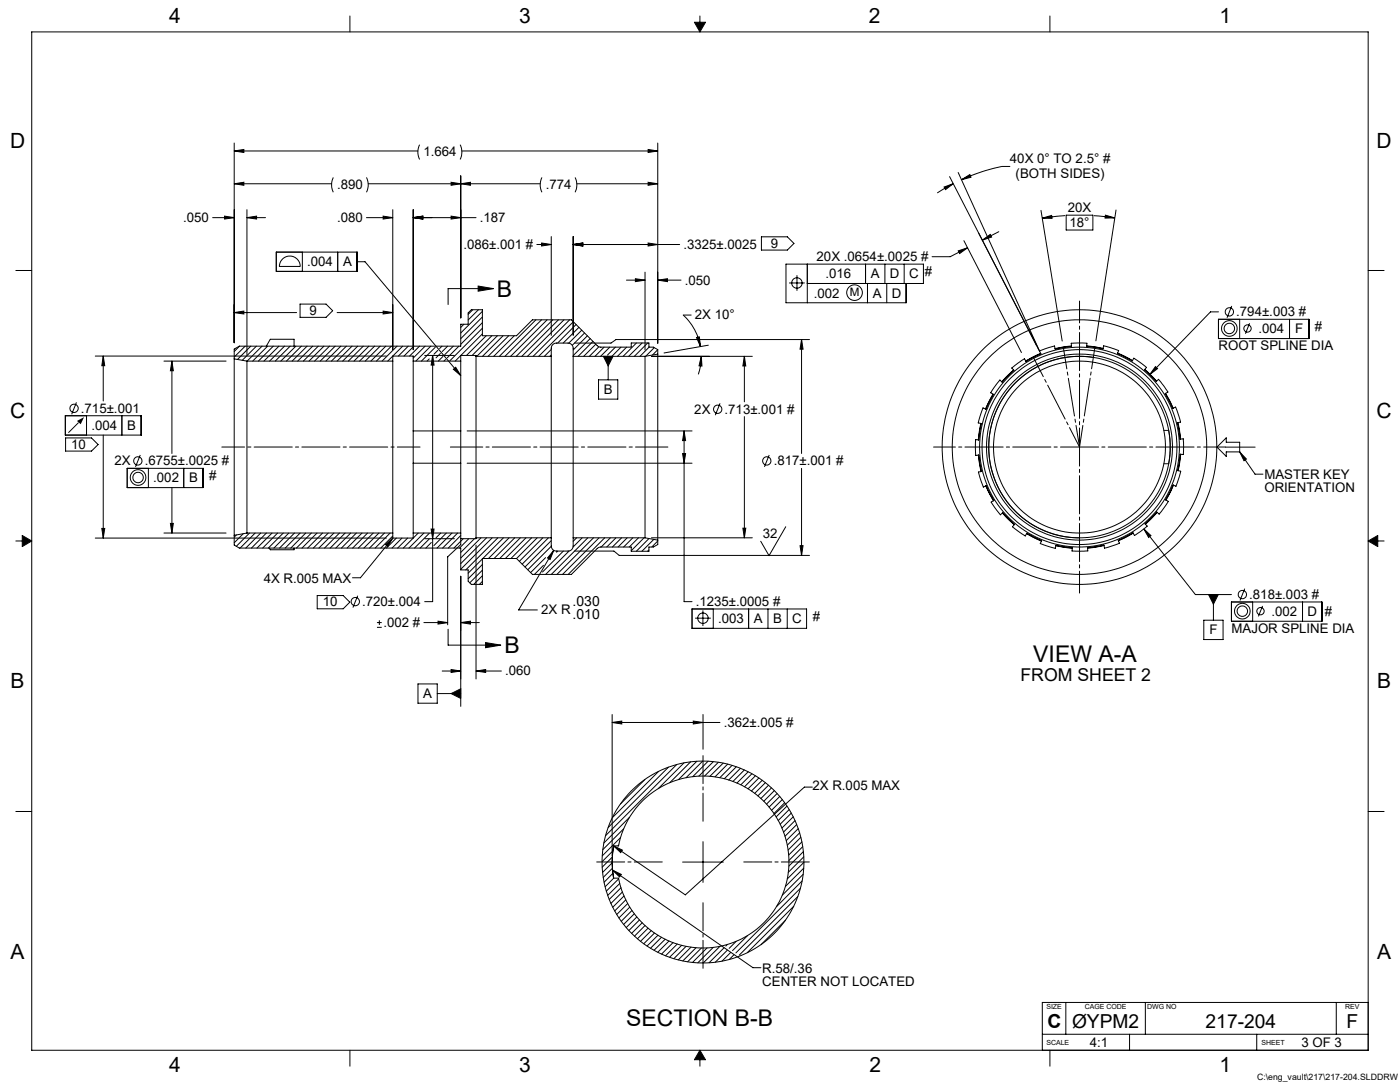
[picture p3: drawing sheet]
<svg xmlns="http://www.w3.org/2000/svg" width="559mm" height="432mm" viewBox="0 0 559 432" stroke-linecap="round" stroke-linejoin="round" font-family="sans-serif">
<g fill="none" stroke="#000" stroke-width=".4">
<path d="M12.7 12.7h533.4v406.4h-533.4zM139.7 6.4v6.3M277.2 8.9h4.4l-2.2 3.8zM279.4 6.4v2.5M419.1 6.4v6.3M93.5 57.1v79.7M167.5 57.7a6.5 6.5 0 0 0 0 5.9M183.7 57.7a6.5 6.5 0 0 1 0 5.9M258.7 59.7l3.8 .6-3.8 .6zM262.5 57.1v79.9M93.5 60.3h73.3M93.5 73.3h38.9"/>
<path d="M93.5 60.3l3.8-.6v1.2zM93.5 73.3l3.8-.6v1.2zM133 70.8a6.9 6.9 0 0 0 0 5.9M146.3 70.8a6.6 6.6 0 0 1 0 5.9M147 73.3h68.6M180.1 72.7l3.8 .6-3.8 .6zM183.9 70.2v56.7M183.9 73.3l3.9-.6v1.2zM184.4 60.3h78.1M216.3 70.8a6.6 6.6 0 0 0 0 5.9M229.6 70.8a6.6 6.6 0 0 1 0 5.9M230.3 73.3h32.2"/>
<path d="M258.7 72.7l3.8 .6-3.8 .6zM376.8 74.6l3.7-1.3-3.1 2.4zM379 70.5l35.7 69.3M380.5 73.3l-6.4 3.7M382.4 68.8l32.4 71M383.8 71.7l3.3-2 .5 1zM403.1 66.4h-3.2l-3.8 .9-6.2 2-6.1 2.4M84.9 86.9h8.6M89.6 86.3l3.9 .6-3.9 .5zM98.6 86.9h7.4M98.6 83.7v57.9M98.6 86.9l3.8-.6v1.1z"/>
<path d="M146.3 86.9h10.5M152.9 86.3l3.9 .6-3.9 .5zM156.8 83.7v55.9M164.9 83.7v55.9M164.9 86.9h25.1M164.9 86.9l3.9-.6v1.1zM180.1 86.3l3.8 .6-3.8 .5zM214.3 97.6h5.7M216.2 97l3.8 .6-3.8 .6zM220 94.4v39.4M228.8 94.4v39.5M228.8 97.6h42.5"/>
<path d="M228.8 97.6l3.8-.6v1.2zM258.7 97l3.8 .6-3.8 .6zM303.9 94.5h10.4l2.6 2.7-2.6 2.6h-10.4zM384.7 96.1l23 44.6M386.2 98.9l-6.9 3.5h-7.3M392.1 95.8l3.2-2.2 .5 1zM398.7 92.5l-6.6 3.3M415.5 84l8.5 52.1M416 87.1l3.7-1.1 .2 1.1zM425.1 86l-9.1 1.1M425.6 85.9h10.6v5.9h-10.6zM436.6 86.1l8.4 .9"/>
<path d="M441.2 85.9l3.8 1.1h-3.9zM445.5 83.8l-8.1 52.2M6.3 107.9h6.4M110.3 100.6h32.2v7.7h-32.2zM112.9 103.3a4.2 4.2 0 0 1 4.5-.8 4.2 4.2 0 0 1 2.4 3.8h-8.3l.4-1.6zM120.7 100.6v7.7M134.8 100.6v7.7M142.5 104.5h3.2l38.2 45.4M190.9 114.2l6.1 1-6.1 1zM197 115.2h-18.1v6.3M250 111.8h7.5M253.6 111.2l3.9 .6-3.9 .6z"/>
<path d="M257.5 108.6v31.1M262.5 111.8h9.3M262.5 111.8l3.9-.6v1.2zM315 112.9h6.2M318.1 109.8v6.3M322.2 105.4v15.4M322.2 113.1h46.4v-7.7h-54.9v15.4h48v-7.7M345.5 105.4v7.7M346.3 113.1v7.7M353.2 105.4v7.7M353.9 113.1v7.7M360.9 105.4v7.7"/>
<path d="M382.5 100.1l3.7-1.2-3.2 2.3zM546.1 107.9h6.3M93.5 124.7h24.9M93.5 124.7l3.8-.6v1.2zM95.6 138.1l-2.1 2.2M97.9 138.1l-4.4 4.4M100.1 138.1l-5.3 5.3M102.3 138.1l-5.6 5.7M104.6 138.1l-6 6M106.3 138.1l1.6-2.7h9.5v2.7M106.8 138.1l-5.9 6M109.1 138.1l-6 6"/>
<path d="M111.3 138.1l-6 6M113.6 138.1l-6 6M115.8 138.1l-5.9 6M118.1 138.1l-6 6M119.8 121.4h10.3l2.7 2.6-2.7 2.6h-10.3zM120.3 138.1l-6 6M122.6 138.1l-6 6M124.8 138.1l-6 6M127 138.1l-5.9 6M129.3 138.1l-6 6M131.5 138.1l-5.9 6M133.8 138.1l-6 6"/>
<path d="M134.5 124.7h22.3M136 138.1l-5.9 6M138.3 138.1l-6 6M140.5 138.1l-6 6M142.8 138.1l-6 6M145 138.1l-6 6M147.2 138.1l-5.9 6M149.5 138.1l-6 6M151.7 138.1l-5.9 6M152.9 124.1l3.9 .6-3.9 .6zM154 138.1l-6 6M156.2 138.1l-6 6"/>
<path d="M158.5 138.1l-6 6M160.7 138.1l-5.9 6M162.9 138.1l-3.9 4M165.2 138.1l-3.9 4M167.5 138.1l-4 4M169.7 138.1l-4.8 4.8M171.9 138.1l-5.9 6M173.7 138.6l-5.5 5.5M174.8 139.8l-1.6 1.6M176.4 138.1l-.9 1M178.7 138.1l-2.2 2.2M180.9 138.1l-3.4 3.4"/>
<path d="M183.2 138.1l-4.7 4.7M185.2 129.4l-1.3 1.3M188.7 123.6l-1.8 1.8M191 123.6l-4.1 4.1M192.5 124.2l-8.6 8.7M192.5 126.5l-8.6 8.6M192.5 128.8l-8.6 8.6M192.5 131l-12.9 13M192.5 133.2l-10.8 10.9M194.1 134l-7.9 7.9M196.3 134l-7.8 7.9M198.5 134l-8.2 8.2"/>
<path d="M200.8 134l-8.2 8.2M203.1 134l-8.3 8.2M205.3 134l-8.2 8.2M213.9 127.6l-14.6 14.6M216.1 127.6l-14.6 14.6M218.4 127.6l-14.6 14.6M220 139.5l-2.7 2.7M220.6 127.6l-14.5 14.6M222.9 127.6l-14.6 14.6M225.1 127.6l-14.6 14.6M227.4 127.6l-14.6 14.6M228.8 128.4l-13.8 13.8"/>
<path d="M229.9 129.5l-7.3 7.4M231.1 130.6l-6.3 6.3M232.2 131.8l-5.2 5.1M233.3 132.9l-4.9 4.9M234.5 134l-5.7 5.7M235.6 135.1l-6.8 6.8M236.7 136.2l-5.9 6M237.8 137.4l-4.8 4.8M239 138.4l-3.8 3.8M241.1 138.5l-3.6 3.7M243.4 138.5l-3.7 3.7M245.6 138.5l-3.1 3.2"/>
<path d="M247.9 138.5l-3.7 3.7M250.1 138.5l-3.6 3.7M254 136.9l-5.3 5.3M256.3 136.9l-5.4 5.3M258.5 136.9l-5.3 5.3M259 138.5v-1.6h-7v1.6h-12.8l-.8-.6-10.3-10.3h-15.6l-6.3 6.4h-13.7v-10.4h-4.4l-1.2 1.3v4.5h-3v8.7h-88.4l-2 1.2v3.9M259 138.5h1.8l1.7 1v1.8M259.1 138.5l-3.7 3.7M261.1 138.7l-3.4 3.5M262.5 139.6l-2 2.1M275.9 125.7h-3.2a22.5 22.5 0 0 1 6.9 12.6M278 134.7l1.2-.3 .4 3.9z"/>
<path d="M282.7 137.8l-17.7 3.1M319.9 135.5v45.5M319.9 135.5l.6 3.8h-1.2zM323.1 135.5h-77.2l-2 1.4h-14.6M427.7 138.1l-6.6 1M433.7 138l6.6 1.1M486.3 124.5h-3.1l-24.3 25M486.3 127.4h36.1v7.7h-36.1zM491.6 122.1l-1.8 4.7M494.8 127.4v7.7M498.8 129l-1.7 4.2M514.7 127.4v7.7"/>
<path d="M38 142.1h116.2M41.2 142.1v17.9M41.2 142.1l.6 3.8h-1.2zM65.4 144.1h24.8M68.6 144.1v36.9M68.6 144.1l.6 3.9h-1.2zM93.5 143.2v70.4M93.5 143.2l5.1 .9M98.6 144.1v68.6M98.6 144.1h58.2M156.8 144.1v68.6M156.8 144.1v-2h8.1v2"/>
<path d="M164.9 144.1v27.9M164.9 144.1h19M169.5 141.9h11.9M171.3 143.2l-.8 .9M172.7 141.9v98.2h-3.2M172.7 141.9l.5 3.8h-1.1zM175.8 141l-1.8 1.8M176.8 142.2l-1.9 1.9M177.8 143.5l-.6 .6M181 147.4l.9-.8 2 3.3zM183.9 144.1v27.9M190 142.2v72.4"/>
<path d="M190 142.2v-.3h-6.1v2.2M190 142.2h30M220 142.2v-3.2a2.09 2.09 0 0 1 2.1-2.1h4.6a2.09 2.09 0 0 1 2.1 2.1v3.2M220 142.2v72.4M220 141.7l-.5 .5M228.8 142.2v72.4M228.8 142.2h28.7M238.9 151.6h7.7v7.7h-7.7zM240.8 142.2h3.9l-2 3.9zM242.7 142.2v9.4M257.5 142.2v72.4M260 142.2h40.3"/>
<path d="M262.5 141.3v74.2M262.5 141.3l-5 .9M279.9 142.2l.3 3.9-1.2-.1zM279.9 142.2l-.3 3.6-.9 3.6M297.1 142.2v18.2M297.1 142.2l.6 3.9h-1.2zM396.3 157.3l-3 5.9M403.8 146.9l5.1-3.7 .6 1 5.9-3.1-.5-1 2.2-.9 3.8-1.1 .2 1.2 6.6-1.1-.1-1.2 5.5-.1 .7 .1-.1 1.2 6.6 1 .2-1.2 6 1.9-.5 1.1 5.9 3 .6-1.1 5.1 3.7-.8 .9 4.7 4.7 .9-.8 3.8 5.1-1.1 .6 3 5.9 1.1-.5 1.4 3.7 .6 2.3-1.2 .2 1.1 6.6 1.2-.2v6.3l-1.2-.1-1 6.5 1.2 .3-.2 .7-1.7 5.3-1.1-.5-3 5.9 1 .6-3.6 5.1-.9-.8-4.7 4.7 .8 .9-.6 .5-4.5 3.2-.6-1-5.9 3 .5 1.1-4.4 1.6-1.5 .4-.3-1.2-6.5 1 .1 1.3h-6.3l.1-1.2-6.5-1.1-.3 1.2-6-1.9 .5-1.1-5.9-3-.6 1.1-5.1-3.7 .8-.9-4.7-4.7-.9 .9-3.7-5.1 1.1-.6-3.1-5.9-1.1 .5-.8-2.2-1.2-3.8 1.2-.2-1-6.6-1.3 .2v-5.6v-.8l1.2 .2 1.1-6.6-1.2-.2 1.9-6 1.1 .5 3-5.9-1.1-.7 .4-.6 3.3-4.4 .9 .8 4.7-4.8zM404.6 147.7l-4.7 4.7M415.4 141l-6 3.1M446.1 140.9l5.9 3M456.9 147.4l4.7 4.7"/>
<path d="M461.2 146.3l.8 .8-3.1 2.4zM465.2 157l3 5.9M26.1 165.9h30.3v7.7h-30.3zM26.2 174.8h10.3l2.7 2.6-2.7 2.6h-10.3zM30.5 160.6l-1.9 4.7M31.4 168.6l-4.1 4.1M34.5 165.9v7.7M41.2 173.6v41.1M48.6 165.9v7.7M164.9 172v12.9M164.9 172h19M183.9 172v12.9"/>
<path d="M186.4 172h89.8M273 172v68.1h3.2M273.1 172l.5 3.8h-1.1zM287.4 160.9l-1.9 4.8M297.1 166.3v48.3M391.5 169l-1 6.6M470.1 168.7l1.1 6.5M485.7 178.4l3.7-3.7v1.8h5.4v3.8h-5.4v1.8zM489.1 178.4h11.9M50.8 186.9h30.3v7.7h-30.3zM56 181.6l-1.9 4.7M59.2 186.9v7.7"/>
<path d="M68.6 194.6v18.1M73.3 186.9v7.7M164.9 184.9v27.8M164.9 184.9h19M183.9 184.9v27.8M186.4 184.9h89.8M272.5 181h1.1l-.5 3.9zM307 181.6l-1.9 4.7M319.9 186.9v34.8M390.5 181.6l1.1 6.6M393.5 193.9l3 5.9M468.4 193.6l-3 6"/>
<path d="M471.2 181.3l-1 6.6M494.8 180.3l2.7 2.9-1 .7zM494.8 180.3l6.1 8.9h3.2M6.3 215.9h2.6M8.9 213.7l3.8 2.2-3.8 2.2zM38 214.7h116.2M40.6 210.9h1.2l-.6 3.8zM65.4 212.7h24.8M68 208.9h1.2l-.6 3.8zM93.5 213.6v3.9l2 1.2h88.4v8.7h3v4.6l1.2 1.2h4.4v-10.3h13.7M94.4 213.5l-.9 .8M97.1 213l-3.6 3.6"/>
<path d="M98.6 212.7h58.2M98.6 212.7l-5.1 .9M99.6 212.7l-5.3 5.3M101.8 212.7l-6 6M104.1 212.7l-6 6M106.3 212.7l-5.9 6M107.5 218.7l.4 .7h9.5v-.7M108.6 212.7l-6 6M110.8 212.7l-6 6M113.1 212.7l-6 6M115.3 212.7l-6 6M117.5 212.7l-5.9 6"/>
<path d="M119.8 212.7l-6 6M122 212.7l-5.9 6M124.3 212.7l-6 6M126.5 212.7l-6 6M128.8 212.7l-6 6M131 212.7l-5.9 6M133.3 212.7l-6 6M135.5 212.7l-6 6M137.8 212.7l-6 6M140 212.7l-6 6M142.2 212.7l-5.9 6M144.5 212.7l-6 6"/>
<path d="M146.7 212.7l-5.9 6M149 212.7l-6 6M151.2 212.7l-6 6M153.5 212.7l-6 6M153.9 217.3l2.9-2.6-2 3.4zM155.7 212.7l-5.9 6M156.8 213.9l-4.8 4.8M156.8 212.7v2M156.8 214.7l-12.9 15.9h-3.2M158.2 214.7l-4 4M160.4 214.7l-3.9 4M162.7 214.7l-4 4"/>
<path d="M164.9 212.7v2h-8.1M164.9 212.7h19M166.9 212.7l-5.9 6M169.2 212.7l-6 6M169.5 215h11.9M171.3 212.8l-5.8 5.9M171.3 215.1l-3.6 3.6M172.1 211.1h1.1l-.5 3.9zM172.2 216.5l-2.2 2.2M175.9 212.7l-1.9 1.9M178.2 212.7l-5 5M180.4 212.7l-6 6"/>
<path d="M182.7 212.7l-6 6M183.9 215.2v2.1l-5.2 4.9v27.1M183.9 213.7l-5 5M183.9 212.7v2.3h6.1v-.4M184.9 215l-3.7 3.7M187.1 215l-3.7 3.7M189.4 215l-5.5 5.5M190 217.5v53.5M190 214.6h30M192 214.6l-8.1 8.1M194.2 214.6l-10.3 10.3M196.5 214.6l-12.6 12.6"/>
<path d="M198.7 214.6l-12.8 12.8M200.9 214.6l-8.2 8.3M203.2 214.6l-8.2 8.3M205.5 214.6l-8.3 8.3M207.7 214.6l-8.2 8.3M209.9 214.6l-8.2 8.3M212.2 214.6l-8.3 8.3M214.4 214.6l-8.2 8.3M216.7 214.6l-9.4 9.4M218.9 214.6l-10.5 10.5M220 214.6v3.3a2.03 2.03 0 0 0 2.1 2h4.6a2.02 2.02 0 0 0 2.1-2v-3.3M220 215.8l-10.5 10.5"/>
<path d="M220 218l-9.3 9.4M221 219.6l-14 23.8h7.5M221 219.6l-1.4 3.7-1.1-.6zM222.6 219.9l-.5 .5M224.9 219.9l-8.4 8.4M227.2 219.9l-9.4 9.3M228.8 214.6h28.7M229.3 219.9h15.7l2.2 1.8h75.9M230.2 214.6l-1.4 1.4M232.4 214.6l-3.7 3.7M234.6 214.6l-14.5 14.6M236.9 214.6l-14.6 14.6"/>
<path d="M239.1 214.6l-14.6 14.6M241.4 214.6l-14.6 14.6M243.6 214.6l-3.6 3.7M245.9 214.6l-3.7 3.7M248.1 214.6l-3.7 3.7M250.3 214.6l-3.6 3.7M252.6 214.6l-3.7 3.7M254.8 214.6l-3.6 3.7M257.1 214.6l-5.1 5.2M257.5 214.6l5 .9M259 219.5l-.5 .5M259 214.9l-5 5.1"/>
<path d="M260 214.6h40.3M260.9 215.3l-4.7 4.7M262.5 215.5v1.8l-1.7 1h-1.8v1.7h-7v-1.7l-13 .1-10.9 10.8h-15.6l-6.3-6.3M262.5 215.9l-2.3 2.4M296.5 210.8h1.2l-.6 3.8zM313.6 210.2l-6.6 11.6-3.4-5.8M319.3 217.8h1.2l-.6 3.9zM400.1 204.7l4.7 4.7M409.8 212.9l5.9 3M421.4 217.8l6.6 1M440.6 217.7l-6.5 1.1M452.3 212.8l-5.9 3"/>
<path d="M456.6 211.1l20.5 26.2h14.4M456.6 211.1l2.8 2.6-.9 .8zM461.9 204.5l-4.7 4.7M546.1 215.9l3.8-2.2v4.4zM549.9 215.9h2.5M126.6 237.7h10.4l2.6 2.6-2.6 2.7h-10.4zM142.8 237.7l-1.9 4.8M183.9 230v51.9M192.5 223.1l-5.6 5.6M192.5 225.3l-5.6 5.7M192.5 227.5l-5 5.1M192.5 229.8l-3.4 3.4"/>
<path d="M192.5 232l-1.2 1.2M216.9 225.6l-3.6 3.6M217.8 222.5l-6 6M482.4 237.3h3.9l-2 3.8zM484.3 237.3v10.2M496.8 234.9l-1.9 4.7M150.5 250.4h1.9M150.5 248.5h1.9M151.4 247.5v1.9M169.2 248.5h9.5M174.8 247.9l3.9 .6-3.9 .6zM178.9 251.1v6.4h21"/>
<path d="M183.9 248.5h7.4M183.9 248.5l3.9-.6v1.2zM193.8 256.4l6.1 1.1-6.1 1zM276.2 243h45.7v7.8h-45.7zM277.5 246.7h6.2M280.6 243.6v6.2M284.7 243v7.8M298.8 243v7.8M306.5 243v7.8M314.2 243v7.8M480.5 247.5h7.7v7.7h-7.7zM491.5 240.2h36.1v7.7h-36.1z"/>
<path d="M500 240.2v7.7M503.9 241.8l-1.6 4.2M519.9 240.2v7.7M166.8 272.9h7.7v7.7h-7.7zM174.5 276.8h9.4M176.5 267.8h7.4M180.1 276.8l3.8-1.9v3.8zM180.1 267.2l3.8 .6-3.8 .6zM190 267.8h10.1M190 267.8l3.9-.6v1.2zM244.3 285.2v56.3M244.3 288.3h43.1"/>
<path d="M244.3 288.3l3.9-.5v1.1zM276.7 287.8l3.9 .5-3.9 .6zM280.6 285.2v13.8M256.2 319.9a34.3 34.3 0 0 1 52.9 5 34.3 34.3 0 0 1-15.5 50.9 34.3 34.3 0 0 1-46.7-25.4h-2a36.5 36.5 0 0 1 0-12.8h2a34.6 34.6 0 0 1 9.3-17.7zM257.4 311.1l-9.8 9.8M262.9 307.8l-18.5 18.5M266.8 306.2l-24.1 24M270.1 305.1l-28.4 28.4M273 304.4l-10.2 10.3M275.7 304l-8.4 8.3M278.1 303.8l-7.3 7.3M280.5 303.7l-6.7 6.7"/>
<path d="M282.6 303.8l-6.1 6.2M284.7 304l-5.8 5.7M286.7 304.2l-5.5 5.5M288.6 304.6l-5.2 5.2M290.4 304.9l-5 5.1M292.2 305.4l-4.9 5M293.9 306l-4.8 4.8M295.6 306.6l-4.7 4.7M297.1 307.3l-4.5 4.6M298.6 308l-4.5 4.5M300.1 308.8l-4.4 4.4M301.5 309.6l-4.3 4.4"/>
<path d="M302.9 310.5l-4.3 4.3M304.2 311.4l-4.3 4.3M305.5 312.3l-4.3 4.3M306.7 313.4l-4.2 4.2M307.9 314.4l-4.2 4.3M309.1 315.5l-4.2 4.3M310.2 316.7l-4.2 4.2M311.2 317.9l-4.2 4.2M312.2 319.1l-4.2 4.3M324.2 314.1h-3.1l-47.6 43-28.6-19.5M6.3 323.8h6.4M244.6 339.6l-4.3 4.3"/>
<path d="M244.9 337.6l3.5 1.7-.6 1zM244.9 337.6a37 37 0 0 0 0 12.8l-3.4 3.5M246.9 337.3l-.3 .3M247.7 334.3l-7.3 7.3M248.9 330.8l-8.3 8.3M251.2 326.2l-10.2 10.2M280.6 335.9v16.2M313.2 320.4l-4.3 4.3M314.1 321.7l-4.3 4.3M315 323.1l-4.4 4.3M315.8 324.5l-4.4 4.4M316.6 326l-4.5 4.4"/>
<path d="M317.3 327.5l-4.6 4.6M318 329.1l-4.7 4.6M318.6 330.7l-4.8 4.8M319.2 332.4l-4.9 4.9M319.7 334.2l-5.1 5M320.1 336l-5.3 5.2M320.4 337.9l-5.5 5.5M320.7 339.9l-5.8 5.8M546.1 323.8h6.3M244.3 344.3l-3.8 3.9M244.4 342.1l-4.1 4M244.4 346.5l-3.6 3.7"/>
<path d="M244.5 347.2l56 39h3.2M244.5 347.2l3.5 1.8-.7 1zM244.6 348.5l-3.5 3.6M246.9 350.7l-4.9 4.9M247.4 352.6l-4.8 4.7M247.9 354.3l-4.7 4.7M248.4 356l-4.6 4.5M249.1 357.6l-4.5 4.5M249.8 359.1l-4.4 4.4M272.5 344h16.2M318.5 357.8l-23.4 23.4M319.5 354.5l-25.8 25.8"/>
<path d="M320.1 351.6l-10.2 10.2M320.6 348.9l-8.4 8.4M320.8 341.9l-6.2 6.2M320.8 346.5l-7.3 7.3M320.9 344.1l-6.7 6.7M250.5 360.6l-4.3 4.3M251.4 362l-4.3 4.3M252.2 363.4l-4.2 4.3M253.2 364.7l-4.3 4.2M254.2 365.9l-4.3 4.3M255.2 367.1l-4.2 4.3M256.3 368.3l-4.2 4.2"/>
<path d="M257.5 369.4l-4.2 4.2M258.7 370.4l-4.3 4.2M259.9 371.4l-4.2 4.3M261.2 372.4l-4.2 4.2M262.6 373.2l-4.3 4.3M264 374.1l-4.4 4.3M265.5 374.8l-4.4 4.4M267 375.5l-4.5 4.5M268.6 376.2l-4.5 4.6M270.3 376.8l-4.7 4.6M272.1 377.3l-4.8 4.7M273.9 377.6l-4.9 5"/>
<path d="M275.8 378l-5.1 5.1M277.8 378.2l-5.2 5.3M280 378.3l-5.5 5.5M282.2 378.3l-5.8 5.8M284.7 378.1l-6.2 6.1M287.4 377.6l-6.7 6.7M289 378.2l-6 6M290.3 376.9l-.6 .6M290.3 379.2l-4.8 4.8M293.8 375.7l-2.8 2.8M298.4 373.3l-6 6.1M313.5 367.2l-9.7 9.8"/>
<path d="M316.8 361.7l-18.5 18.5M291.7 380.1l-3.5 3.5M293 381l-1.9 1.9M139.7 419.1v6.4M279.4 419.1l2.2 3.8h-4.4zM416 412.7h130.1M419.1 419.1v6.4M425.4 400v12.7M450.9 412.7v6.4M457.2 400v12.7M501.6 412.7v6.4M533.4 400v12.7"/>
<path d="M546.1 400h-130.1v19.1M279.4 422.9v2.6"/>
<circle cx="318.1" cy="112.9" r="2.07"/>
<circle cx="341.1" cy="116.8" r="3.1"/>
<circle cx="490.7" cy="131.1" r="2.08"/>
<circle cx="490.7" cy="131.1" r="3.1"/>
<circle cx="490.7" cy="124.5" r="1.67"/>
<circle cx="497.9" cy="131.1" r="1.45"/>
<circle cx="29.6" cy="163" r="1.66"/>
<circle cx="286.5" cy="163.3" r="1.65"/>
<circle cx="430.9" cy="178.4" r="39.9"/>
<circle cx="430.9" cy="178.4" r="54.8"/>
<circle cx="430.9" cy="178.4" r="36.2"/>
<circle cx="430.9" cy="178.4" r="38.9"/>
<circle cx="430.9" cy="178.4" r="34.3"/>
<circle cx="430.9" cy="178.4" r="50.8"/>
<circle cx="430.9" cy="178.4" r="37.1"/>
<circle cx="55" cy="183.9" r="1.67"/>
<circle cx="55.1" cy="190.6" r="2.08"/>
<circle cx="55.1" cy="190.6" r="3.1"/>
<circle cx="306.1" cy="183.9" r="1.67"/>
<circle cx="495.9" cy="237.3" r="1.67"/>
<circle cx="141.8" cy="240.1" r="1.66"/>
<circle cx="280.6" cy="246.7" r="2.08"/>
<circle cx="495.9" cy="243.9" r="2.08"/>
<circle cx="495.9" cy="243.9" r="3.1"/>
<circle cx="503.1" cy="243.9" r="1.46"/>
<circle cx="280.6" cy="344" r="40.3"/>
</g>
<path d="M8.9 213.7v4.4l3.8-2.2zM546.1 215.9l3.8 2.2v-4.4zM277.2 8.9l2.2 3.8 2.2-3.8zM279.4 419.1l-2.2 3.8h4.4z" fill-rule="evenodd" fill="#000"/>
<g fill="#000">
<path d="M30.7 168l2.8-1.5-1.3 2.8z"/>
<path d="M392.1 95.8l3.2-2.2 .5 1zM382.5 100.1l3.7-1.2-3.2 2.3zM461.2 146.3l-2.3 3.2 3.1-2.4zM456.6 211.1l1.9 3.4 .9-.8zM258.7 59.7l3.8 .6-3.8 .6zM93.5 60.3l3.8-.6v1.2zM41.2 142.1l.6 3.8h-1.2zM40.6 210.9h1.2l-.6 3.8zM68.6 144.1l.6 3.9h-1.2zM68 208.9h1.2l-.6 3.8zM164.9 86.9l3.9-.6v1.1zM180.1 86.3l3.8 .6-3.8 .5zM190 267.8l3.9-.6v1.2zM180.1 267.2l3.8 .6-3.8 .6zM258.7 97l3.8 .6-3.8 .6zM228.8 97.6l3.8-.6v1.2zM228.8 97.6l3.8-.6v1.2zM216.2 97l3.8 .6-3.8 .6zM297.1 142.2l.6 3.9h-1.2zM296.5 210.8h1.2l-.6 3.8zM273.1 172l.5 3.8h-1.1zM272.5 181h1.1l-.5 3.9zM221 219.6l-2.5 3.1 1.1 .6zM172.7 141.9l.5 3.8h-1.1zM172.1 211.1h1.1l-.5 3.9zM279.9 142.2l.3 3.9-1.2-.1zM278 134.7l1.2-.3 .4 3.9zM253.6 111.2l3.9 .6-3.9 .6zM262.5 111.8l3.9-.6v1.2zM152.9 86.3l3.9 .6-3.9 .5zM164.9 86.9l3.9-.6v1.1zM98.6 86.9l3.8-.6v1.1zM89.6 86.3l3.9 .6-3.9 .5zM180.1 72.7l3.8 .6-3.8 .6zM93.5 73.3l3.8-.6v1.2zM258.7 72.7l3.8 .6-3.8 .6zM183.9 73.3l3.9-.6v1.2zM319.9 135.5l.6 3.8h-1.2zM319.3 217.8h1.2l-.6 3.9zM93.5 124.7l3.8-.6v1.2zM152.9 124.1l3.9 .6-3.9 .6z"/>
<path d="M441.2 85.9l3.8 1.1h-3.9zM416 87.1l3.7-1.1 .2 1.1zM383.8 71.7l3.3-2 .5 1zM376.8 74.6l3.7-1.3-3.1 2.4zM183.9 248.5l3.9-.6v1.2zM174.8 247.9l3.9 .6-3.9 .6zM244.3 288.3l3.9-.5v1.1zM276.7 287.8l3.9 .5-3.9 .6z"/>
<path d="M190.9 114.2l6.1 1-6.1 1zM193.8 256.4l6.1 1.1-6.1 1z"/>
<path d="M494.8 180.3l2.7 2.9-1 .7zM482.4 237.3l1.9 3.8 2-3.8zM153.9 217.3l2.9-2.6-2 3.4zM181 147.4l.9-.8 2 3.3zM180.1 276.8l3.8 1.9v-3.8zM240.8 142.2l1.9 3.9 2-3.9zM244.5 347.2l3.5 1.8-.7 1zM244.9 337.6l3.5 1.7-.6 1z"/>
</g>
<g fill="none" stroke="#000040" stroke-width=".4">
<path d="M415.4 141.1l.1 .2M436.4 142.6a36.2 36.2 0 0 0-41.6 33.1 36.2 36.2 0 0 0 36.1 38.9M464.5 171.8h2l.6 5.3-.1 4.4-.5 3.6h-2"/>
<circle cx="244.3" cy="344" r=".07"/>
</g>
<path d="M280.6 327.7v-26.1M264.4 344h-26.2M296.9 344h26.1M280.6 360.3v26.1" fill="none" stroke="#000" stroke-width=".4" stroke-dasharray="15.2 1.3 1.3 1.3" stroke-dashoffset="4.1"/>
<path d="M88.5 178.4h79.2" fill="none" stroke="#000" stroke-width=".4" stroke-dasharray="15.2 1.3 1.3 1.3" stroke-dashoffset="6.2"/>
<path d="M179.8 178.4h86.8" fill="none" stroke="#000" stroke-width=".4" stroke-dasharray="15.2 1.3 1.3 1.3" stroke-dashoffset="2.3"/>
<path d="M424.4 138.6l6.5 39.8M430.9 120.1v116.6M412.4 142.5l18.5 35.9M372.6 178.4h116.6M430.9 178.4l6.1-39.9" fill="none" stroke="#000" stroke-width=".4" stroke-dasharray="15.2 1.3 1.3 1.3" stroke-dashoffset="6.5"/>
<g font-size="9.2">
<text x="198.4" y="118.6">B</text>
<text x="201.3" y="260.5">B</text>
<text x="412.4" y="264.3">VIEW A-A</text>
<text x="250" y="409.5">SECTION B-B</text>
</g>
<g font-size="8.4">
<text x="67.5" y="9.3">4</text>
<text x="207.2" y="9.3">3</text>
<text x="346.9" y="9.3">2</text>
<text x="486.8" y="9.3">1</text>
<text x="4" y="58.9">D</text>
<text x="549.4" y="58.9">D</text>
<text x="4" y="166.9">C</text>
<text x="549.4" y="166.9">C</text>
<text x="4.3" y="274.6">B</text>
<text x="549.7" y="274.6">B</text>
<text x="4.3" y="382.6">A</text>
<text x="549.7" y="382.6">A</text>
<text x="67.5" y="428">4</text>
<text x="207.3" y="428">3</text>
<text x="347" y="428">2</text>
<text x="486.8" y="428">1</text>
</g>
<g font-size="7.7">
<text x="418.1" y="410.2">C</text>
<text x="427.9" y="410.2">ØYPM2</text>
<text x="481.2" y="410.2">217-204</text>
<text x="537.4" y="410.2">F</text>
</g>
<text font-size="7.1" x="407.3" y="271.8">FROM SHEET 2</text>
<g font-size="5.6">
<text x="228.5" y="241.8">.030</text>
<text x="228.5" y="247.1">.010</text>
</g>
<g font-size="5.3">
<text x="169" y="62.5">1.664</text>
<text x="403.1" y="65.2">40X 0° TO 2.5° #</text>
<text x="405.4" y="71.1">(BOTH SIDES)</text>
<text x="134.5" y="75.5">.890</text>
<text x="217.8" y="75.5">.774</text>
<text x="73.1" y="88.6">.050</text>
<text x="134.5" y="88.6">.080</text>
<text x="191.5" y="88.6">.187</text>
<text x="426.2" y="84.7">20X</text>
<text x="426.9" y="90.6">18°</text>
<text x="184.9" y="99.3">.086±.001 #</text>
<text x="272.8" y="99.3">.3325±.0025</text>
<text x="307.6" y="98.9">9</text>
<text x="122.6" y="106.2">.004</text>
<text x="136.9" y="106.2">A</text>
<text x="325.9" y="104.2">20X .0654±.0025 #</text>
<text x="273.3" y="113.6">.050</text>
<text x="329.5" y="111">.016</text>
<text x="347.6" y="111">A</text>
<text x="355.1" y="111">D</text>
<text x="362.9" y="111">C</text>
<text x="369.1" y="110.1">#</text>
<text x="324.9" y="118.7">.002</text>
<text x="348.4" y="118.7">A</text>
<text x="355.9" y="118.7">D</text>
<text x="123.5" y="125.7">9</text>
<text x="277.4" y="127.5">2X 10°</text>
<text x="493.4" y="126.2">.794±.003 #</text>
<text x="502.3" y="133">.004</text>
<text x="517" y="133">F</text>
<text x="524.9" y="132.1">#</text>
<text x="486.4" y="139.8">ROOT SPLINE DIA</text>
<text x="241" y="157.2">B</text>
<text x="32.3" y="164.7">.715±.001</text>
<text x="277.1" y="165.1">2X</text>
<text x="289.2" y="165.1">.713±.001 #</text>
<text x="36.5" y="171.5">.004</text>
<text x="50.8" y="171.5">B</text>
<text x="28.4" y="179.1">10</text>
<text x="45.7" y="185.7">2X</text>
<text x="57.8" y="185.7">.6755±.0025 #</text>
<text x="308.8" y="185.7">.817±.001 #</text>
<text x="83.5" y="191.6">#</text>
<text x="504.7" y="191.2">MASTER KEY</text>
<text x="61.2" y="192.5">.002</text>
<text x="75.5" y="192.5">B</text>
<text x="504.7" y="196.5">ORIENTATION</text>
<text x="304.5" y="214.8">32</text>
<text x="105.3" y="232.5">4X R.005 MAX</text>
<text x="498.6" y="239">.818±.003 #</text>
<text x="128.9" y="242">10</text>
<text x="144.6" y="241.8">.720±.004</text>
<text x="216" y="245.2">2X R</text>
<text x="277.7" y="241.8">.1235±.0005 #</text>
<text x="507.5" y="245.8">.002</text>
<text x="521.9" y="245.8">D</text>
<text x="528.9" y="245.9">#</text>
<text x="153" y="250.2">.002 #</text>
<text x="286.6" y="248.7">.003</text>
<text x="300.9" y="248.7">A</text>
<text x="308.6" y="248.7">B</text>
<text x="316.2" y="248.7">C</text>
<text x="324.4" y="247.8">#</text>
<text x="482.7" y="253.1">F</text>
<text x="491.5" y="252.7">MAJOR SPLINE DIA</text>
<text x="201.6" y="269.5">.060</text>
<text x="168.9" y="278.5">A</text>
<text x="288.9" y="290.1">.362±.005 #</text>
<text x="324.3" y="315.5">2X R.005 MAX</text>
<text x="304.3" y="388.2">R.58/.36</text>
<text x="304.3" y="393.5">CENTER NOT LOCATED</text>
<text x="434.9" y="417.9">4:1</text>
<text x="519.5" y="417.9">3 OF 3</text>
</g>
<text font-size="4.7" x="339.2" y="118.2">M</text>
<text font-size="3.5" x="501.7" y="431">C:\eng_vault\217\217-204.SLDDRW</text>
<g font-size="2.8">
<text x="417.7" y="402.6">SIZE</text>
<text x="433" y="402.6">CAGE CODE</text>
<text x="457.8" y="402.6">DWG NO</text>
<text x="536.9" y="402.6">REV</text>
<text x="417.7" y="416.9">SCALE</text>
<text x="503.5" y="416.9">SHEET</text>
</g>
</svg>
